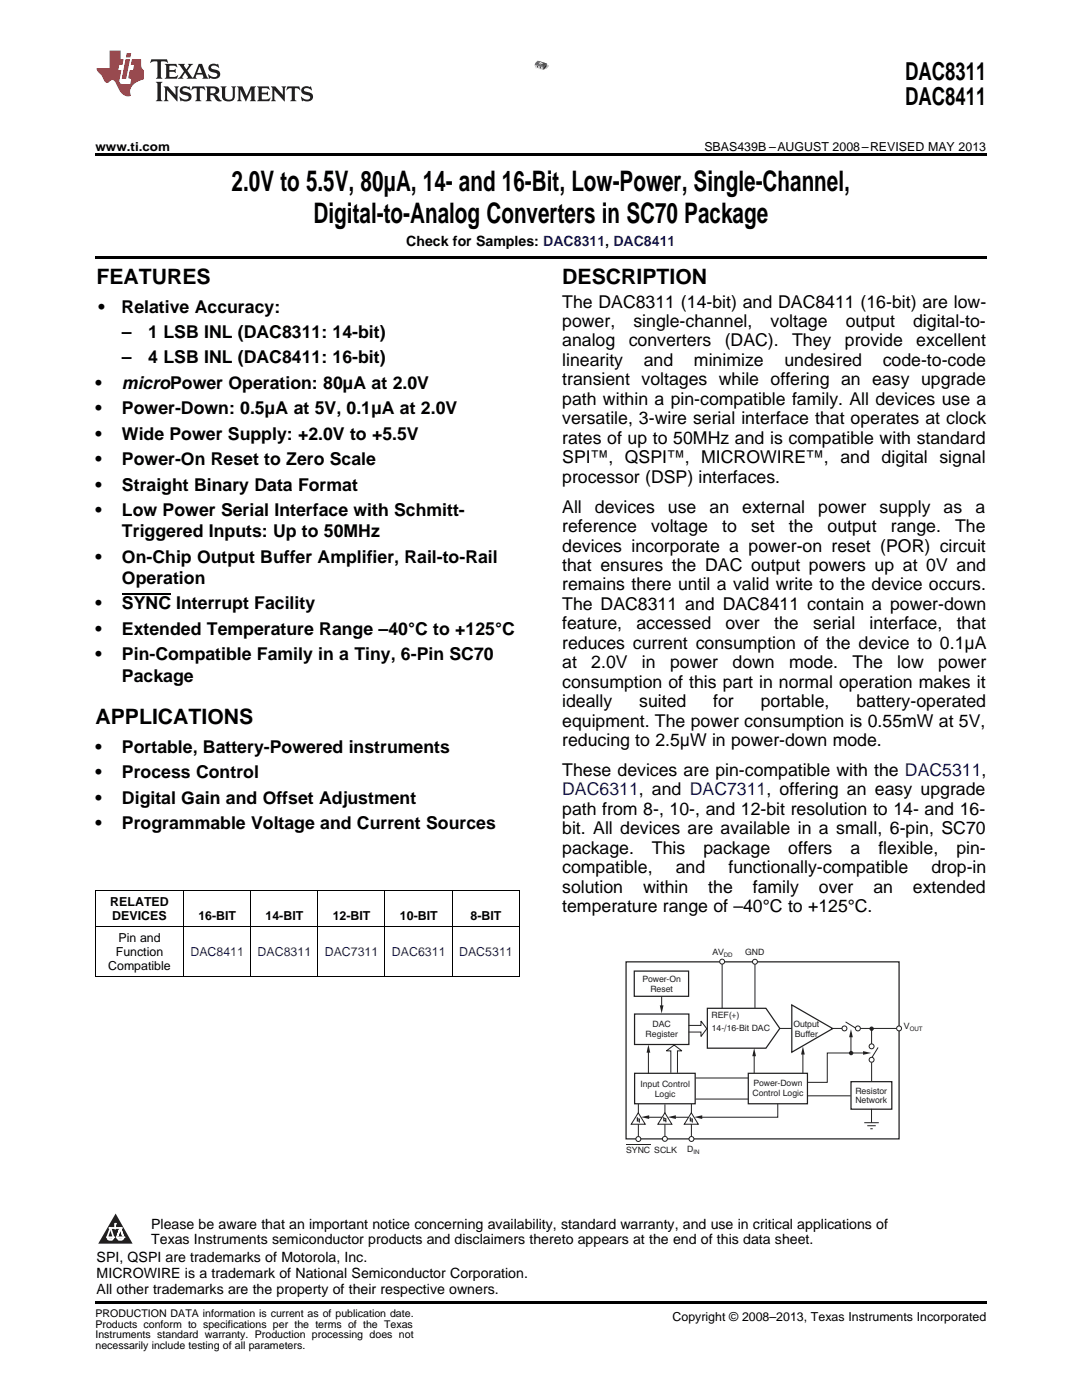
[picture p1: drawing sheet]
<svg xmlns="http://www.w3.org/2000/svg" width="216mm" height="279mm" viewBox="0 0 216 279" stroke-linecap="round" stroke-linejoin="round" font-family="sans-serif">
<path d="M19 259.7h177.8v.5h-177.8z" fill="#000"/>
<path d="M23.1 242.2l3.4 6h-6.9z" fill="#231f20"/>
<path d="M21.4 246.9h1.2l-.3 .5h-.3a.55 .55 0 0 1-.6-.5z" fill-rule="evenodd" fill="#fff"/>
<path d="M21.4 246.9h1.2l-.3 .5h-.3a.55 .55 0 0 1-.6-.5z" fill="none" stroke="#231f20" stroke-width=".34"/>
<path d="M21.4 246.9l1.2 .1-.3 .4h-.5z" fill="none" stroke="#fff" stroke-width=".34"/>
<path d="M23 245.2h.1" fill="none" stroke="#fff" stroke-width=".34"/>
<path d="M23 244.2v1z" fill="#fff"/>
<path d="M23 244.2v1z" fill="none" stroke="#fff" stroke-width=".34"/>
<circle cx="23" cy="244.2" r=".17" fill="#fff"/>
<path d="M21.9 245.1h.1" fill="none" stroke="#fff" stroke-width=".34"/>
<path d="M21.9 245.1h2.3z" fill="#fff"/>
<path d="M21.9 245.1h2.3z" fill="none" stroke="#fff" stroke-width=".34"/>
<circle cx="24.2" cy="245.1" r=".17" fill="#fff"/>
<path d="M23.3 246.9h.1" fill="none" stroke="#fff" stroke-width=".34"/>
<path d="M24 245.1l-.7 1.8z" fill="#fff"/>
<path d="M24 245.1l-.7 1.8z" fill="none" stroke="#fff" stroke-width=".34"/>
<path d="M24 245.1l.7 1.8z" fill="#fff"/>
<path d="M24 245.1l.7 1.8z" fill="none" stroke="#fff" stroke-width=".34"/>
<path d="M24.6 246.9h.1" fill="none" stroke="#fff" stroke-width=".34"/>
<circle cx="21.4" cy="246.9" r=".17" fill="#fff"/>
<path d="M22.1 245.1l-.7 1.8z" fill="#fff"/>
<path d="M22.1 245.1l-.7 1.8z" fill="none" stroke="#fff" stroke-width=".34"/>
<path d="M22.1 245.1l.5 1.8z" fill="#fff"/>
<path d="M22.1 245.1l.5 1.8z" fill="none" stroke="#fff" stroke-width=".34"/>
<circle cx="22.6" cy="246.9" r=".17" fill="#fff"/>
<path d="M23.4 246.9h1.3a.65 .65 0 0 1-.7 .5 .65 .65 0 0 1-.6-.5z" fill-rule="evenodd" fill="#fff"/>
<path d="M23.4 246.9h1.3a.65 .65 0 0 1-.7 .5 .65 .65 0 0 1-.6-.5z" fill="none" stroke="#231f20" stroke-width=".34"/>
<path d="M23.4 246.9h1.3l-.4 .5h-.6z" fill="none" stroke="#fff" stroke-width=".34"/>
<path d="M23.3 246.9h.1" fill="none" stroke="#fff" stroke-width=".34"/>
<circle cx="24.7" cy="246.9" r=".17" fill="#fff"/>
<path d="M127.4 224.3v2.5" fill="none" stroke="#231f20" stroke-width=".2"/>
<circle cx="171.2" cy="205.2" r=".49" fill="#fff"/>
<circle cx="171.2" cy="205.2" r=".49" fill="none" stroke="#231f20" stroke-width=".2"/>
<circle cx="168.5" cy="205.2" r=".49" fill="#fff"/>
<g fill="none" stroke="#231f20" stroke-width=".2">
<path d="M132 198.8v2.5M129.4 209v5.3M133.9 214.1v-4.4h-.9l1.5-1.1 1.6 1.1h-.9v4.4M137.4 204.6h2.5v-.8l1.1 1.5-1.1 1.6v-.9h-2.5M138.8 215.1h10.5M138.8 219.3h10.5M150.5 210v4.2M160.2 210v4.2M166.1 205.2h1.9M168.7 203.9l2 1.3M127.4 220.3v1.9M132.7 220.4v1.8"/>
<path d="M132.7 224.3v2.5M134.5 223h2.9M138 220.3v2M138 224.3v2.5M155.2 220.3v2.7h-15.3"/>
<circle cx="168.5" cy="205.2" r=".49"/>
</g>
<path d="M144.1 192.4v8.8z" fill="#fff"/>
<path d="M144.1 192.4v8.8z" fill="none" stroke="#231f20" stroke-width=".2"/>
<path d="M150.6 192.4v8.8z" fill="#fff"/>
<path d="M150.6 192.4v8.8zM169.8 206.2v4M172.5 210.1h-7.4v5.9h-3.9" fill="none" stroke="#231f20" stroke-width=".2"/>
<circle cx="173.9" cy="211.5" r=".49" fill="#fff"/>
<circle cx="173.9" cy="211.5" r=".49" fill="none" stroke="#231f20" stroke-width=".2"/>
<circle cx="173.9" cy="208.8" r=".49" fill="#fff"/>
<g fill="none" stroke="#231f20" stroke-width=".2">
<path d="M171.7 205.2h7.2M173.9 205.2v3.1M175.2 209l-1.2 2"/>
<circle cx="173.9" cy="208.8" r=".49"/>
</g>
<path d="M173.9 212v3.9z" fill="#fff"/>
<path d="M173.9 212v3.9z" fill="none" stroke="#231f20" stroke-width=".2"/>
<path d="M161.1 218.7h8.6z" fill="#fff"/>
<path d="M161.1 218.7h8.6z" fill="none" stroke="#231f20" stroke-width=".2"/>
<path d="M124.9 192h54.5v35.3h-54.5z" fill="none" stroke="#231f20" stroke-width=".25"/>
<circle cx="127.4" cy="227.3" r=".49" fill="#fff"/>
<circle cx="127.4" cy="227.3" r=".49" fill="none" stroke="#231f20" stroke-width=".2"/>
<circle cx="132.7" cy="227.3" r=".49" fill="#fff"/>
<circle cx="132.7" cy="227.3" r=".49" fill="none" stroke="#231f20" stroke-width=".2"/>
<circle cx="138" cy="227.3" r=".49" fill="#fff"/>
<circle cx="138" cy="227.3" r=".49" fill="none" stroke="#231f20" stroke-width=".2"/>
<circle cx="144.1" cy="191.9" r=".49" fill="#fff"/>
<circle cx="144.1" cy="191.9" r=".49" fill="none" stroke="#231f20" stroke-width=".2"/>
<circle cx="150.6" cy="191.9" r=".49" fill="#fff"/>
<circle cx="150.6" cy="191.9" r=".49" fill="none" stroke="#231f20" stroke-width=".2"/>
<circle cx="179.4" cy="205.2" r=".49" fill="#fff"/>
<g fill="none" stroke="#231f20" stroke-width=".2">
<path d="M155.6 205.2h2.4M127.2 223.3h.4v.4h-.4zM127.2 223v.3M127.4 222.1l1.4 2.3h-2.8zM127.6 223.7v.3M132.4 223.3h.5v.4h-.5zM132.4 222.9v.4M132.7 222.1l1.4 2.3h-2.8zM132.9 223.7v.3M137.7 223.3h.4v.4h-.4zM137.7 222.9v.4M137.9 222.1l1.4 2.3h-2.8z"/>
<path d="M138.1 223.7v.3M172.5 224.1h2.9M173.1 224.7h1.6M173.7 225.3h.4M173.9 221.3v2.8"/>
<circle cx="179.4" cy="205.2" r=".49"/>
</g>
<circle cx="169.8" cy="210.2" r=".33" fill="#231f20"/>
<circle cx="169.8" cy="210.2" r=".33" fill="none" stroke="#231f20" stroke-width=".2"/>
<circle cx="173.9" cy="205.3" r=".33" fill="#231f20"/>
<g fill="none" stroke="#231f20" stroke-width=".2">
<path d="M124.9 228.4h4.9"/>
<circle cx="173.9" cy="205.3" r=".33"/>
</g>
<path d="M126.6 193.8h10.8v5h-10.8zM126.6 202.4h10.9v6.1h-10.9zM126.6 214.2h12.1v6.1h-12.1zM141.1 201.2h11.7l2.8 4-2.8 4h-11.7zM149.3 214.2h11.8v6.1h-11.8zM158 200.6l8.2 4.7-8.2 4.7zM169.8 215.9h8.2v5.5h-8.2z" fill="none" stroke="#231f20" stroke-width=".25"/>
<g fill="#231f20">
<path d="M131.7 200.6h.7l-.4 1.7z"/>
<path d="M129.4 208.5l.4 1.6h-.8z"/>
<path d="M133.2 222.9l1.7-.3v.7z"/>
<path d="M138.5 222.9l1.6-.3v.7z"/>
<path d="M150.5 209.2l.4 1.6h-.8z"/>
<path d="M160.2 208.8l.4 1.7h-.8z"/>
<path d="M169.8 205.4l.4 1.6h-.8z"/>
<path d="M172.2 209.8l1.6 .3-1.6 .4z"/>
</g>
<path d="M129.3 223h2.8" fill="none" stroke="#231f20" stroke-width=".2"/>
<path d="M127.9 222.9l1.6-.3v.7z" fill="#231f20"/>
<path d="M19 177.7h84.7M19.1 177.8v17.1M36.6 177.8v17.1M50 177.8v17.1M63.4 177.8v17.1M76.8 177.8v17.1M90.2 177.8v17.1M103.6 177.8v17.1M19 194.8h84.7M19 184.9h84.7" fill="none" stroke="#000" stroke-width=".2"/>
<path d="M19 30.6h177.8v.5h-177.8zM19 51h177.8v.6h-177.8z" fill="#000"/>
<path d="M30.2 11.8l-.2 .8a1.31 1.31 0 0 1 1.4-.3v2.9l-.3 .5h1.3l-.3-.5v-2.7l.3-.3a1.09 1.09 0 0 1 1.1 .4l-.2-.8zM32.9 12.8l.3 .4v2l-.3 .5h2.4l.2-.7a1.48 1.48 0 0 1-1.7 .3v-1l1 .1 .2 .2v-.9l-.2 .3h-1v-.7l.2-.2a1.73 1.73 0 0 1 1.4 .3l-.2-.6zM35.5 12.8l1.2 1.4-.7 1-.5 .5h1.1l-.2-.3 .5-.9 .6 .9-.2 .3h2l-.3-.3 .2-.5h1.2l.2 .5-.2 .3h1.2l-.3-.4-1-2.5h-.6l-1.3 2.7-1-1.4 1.1-1.3h-1l.2 .2-.5 .9-.5-.9 .2-.2zM39.8 13.3l.5 1.3h-1zM41.9 12.9a.83 .83 0 0 0-.3 1 .83 .83 0 0 0 .8 .5l.8 .2 .2 .3a1 1 0 0 1-1 .5 1 1 0 0 1-.8-.6l.1 .9 .2-.1a1.65 1.65 0 0 0 2-.5 .89 .89 0 0 0-.8-1.2l-.8-.2-.2-.3a.91 .91 0 0 1 1.6 .2l-.2-.8h-.4a1.34 1.34 0 0 0-1.2 .1zM31.1 16.3l.3 .5v2.9l-.3 .5h1.3l-.3-.5v-2.9l.3-.5zM32.7 17.2l.2 .5v2l-.2 .5h.9l-.3-.5 .1-1.7 2 2.2v-2.5l.3-.5h-.9l.2 .3v1.4l-1.5-1.7zM36.2 17.4a.83 .83 0 0 0-.3 .9 .83 .83 0 0 0 .8 .6l.8 .2 .2 .3a1 1 0 0 1-1 .5 1 1 0 0 1-.8-.6l.1 .9 .2-.1a1.66 1.66 0 0 0 2-.5 .89 .89 0 0 0-.9-1.2l-.7-.2-.2-.3a.91 .91 0 0 1 1.6 .2l-.2-.9-.4 .1a1.36 1.36 0 0 0-1.2 .1zM38.4 17.2l-.2 .9a.61 .61 0 0 1 1.1-.3v1.9l-.4 .5h1.3l-.3-.5v-1.9l.2-.2a.81 .81 0 0 1 .8 .5l-.1-.9zM41 17.2l.3 .5v2l-.3 .5h1.3l-.3-.3v-.9a.72 .72 0 0 1 .9 .6 .85 .85 0 0 0 1.4 .5l-.5-.3-.5-.7-.3-.3a.78 .78 0 0 0 .7-.7 .78 .78 0 0 0-.7-.8zM42 17.7l.2-.1a.6 .6 0 0 1 .7 .1 .6 .6 0 0 1 .1 .7l-.2 .2h-.8zM44 17.2l.3 .3a3.4 3.4 0 0 0 .3 2.4 1.57 1.57 0 0 0 2.2-.3l.1-2.1 .2-.3h-1l.3 .5v1.5a.76 .76 0 0 1-.7 .7 .76 .76 0 0 1-.8-.7v-1.5l.3-.5zM47.3 17.2l.3 .5v2l-.3 .5h.9l-.2-.5v-1.8l1 2.3 1.1-2.3v1.8l-.2 .5h1.2l-.3-.5v-2l.3-.5h-1.1l-.8 2-.8-2zM51.3 17.2l.3 .5v2l-.3 .5h2.4l.2-.7a1.49 1.49 0 0 1-1.6 .3l-.1-1h1l.3 .3v-.9l-.3 .3h-1v-.7l.3-.2a1.73 1.73 0 0 1 1.4 .3l-.3-.7zM54.1 17.2l.3 .5v2l-.3 .5h1l-.4-.5 .1-1.7 2 2.2v-2.5l.3-.5h-.9l.2 .3v1.4l-1.5-1.7zM57.4 17.2l-.2 .9a.8 .8 0 0 1 1-.5v2.1l-.3 .5h1.3l-.4-.5v-1.9l.2-.2a.81 .81 0 0 1 .9 .5l-.2-.9zM60.4 17.4a.83 .83 0 0 0-.3 .9 .83 .83 0 0 0 .8 .6l.8 .2 .2 .3a1 1 0 0 1-1 .5 1 1 0 0 1-.8-.6l.2 .9 .1-.1a1.66 1.66 0 0 0 2-.5 .89 .89 0 0 0-.8-1.2l-.8-.2-.2-.3a.91 .91 0 0 1 1.6 .2l-.2-.9-.3 .1a1.35 1.35 0 0 0-1.3 .1z" fill="#231f20"/>
<path d="M21.9 10.1v3.5h-2.6a2.13 2.13 0 0 0 .9 1.4l.4 .6a.94 .94 0 0 0 1.1 .9 .75 .75 0 0 1 .6-.5 .75 .75 0 0 1 .7 .4l.5 1a2.1 2.1 0 0 0 2.6 1.7 2.2 2.2 0 0 1 1.7-3l.9-.3v-1.8a1.16 1.16 0 0 1-.5-1v-1.2h-1.9l-.2 1.2h.7l-.3 1h-.6l-.3 1.3v.3l.6 .1-.2 1.1h-.9a.93 .93 0 0 1-1.3-.8l.4-2h-.6l.2-1h.6l.3-1.2h-.6v-1.7zM25.1 11.8l-.8 3.9h.9l.7-3.9zM25.3 10.6l-.2 .9h.9l.2-.9z" fill="#ee1d23"/>
<path d="M107.3 12.2l2 .6-.1 .1 .3 .3-.4 .5-.6 .2-1.5-.7z" fill-rule="evenodd" fill="#f2f3f4"/>
<path d="M107.3 12.3l2 .5-.1 .1 .3 .2a1.06 1.06 0 0 1-1.8 .4l-.7-.3z" fill-rule="evenodd" fill="#e9eaeb"/>
<path d="M107.3 12.3l1.9 .5-.1 .2h.3a.9 .9 0 0 1-1.3 .7l-1.1-.5z" fill-rule="evenodd" fill="#e0e1e3"/>
<path d="M107.3 12.3l1.9 .5-.1 .2 .3 .1a.96 .96 0 0 1-.7 .7 .96 .96 0 0 1-1-.3l-.7-.3z" fill-rule="evenodd" fill="#d5d6d8"/>
<path d="M107.3 12.3l1.9 .5-.1 .2 .3 .1a.95 .95 0 0 1-.7 .7 .95 .95 0 0 1-.9-.3l-.8-.3z" fill-rule="evenodd" fill="#cdced0"/>
<path d="M107.3 12.3l1.9 .6-.1 .1 .3 .1a.94 .94 0 0 1-.7 .7 .94 .94 0 0 1-.9-.3l-.8-.4z" fill-rule="evenodd" fill="#c7c8ca"/>
<path d="M107.3 12.3l1.9 .6-.1 .1 .3 .2-.3 .4-.6 .3-1.5-.8z" fill-rule="evenodd" fill="#bebfc2"/>
<path d="M109 12.7l.1 .1-.2 .3z" fill-rule="evenodd" fill="#c9d1d9"/>
<path d="M109.1 12.8l-.2 .3z" fill-rule="evenodd" fill="#a2a9b1"/>
<g fill="#c9d1d9">
<path d="M108.9 12.7l.2 .1z" fill-rule="evenodd"/>
<path d="M108.9 12.7l.2 .1z" fill-rule="evenodd"/>
</g>
<g fill="#c5cdd5">
<path d="M108.9 12.7l.2 .1z" fill-rule="evenodd"/>
<path d="M108.9 12.7l.2 .1z" fill-rule="evenodd"/>
<path d="M108.9 12.7l.2 .1z" fill-rule="evenodd"/>
<path d="M108.9 12.8h.2z" fill-rule="evenodd"/>
<path d="M108.9 12.8h.2z" fill-rule="evenodd"/>
</g>
<g fill="#c1c9d1">
<path d="M108.9 12.8l.2 .1z" fill-rule="evenodd"/>
<path d="M108.9 12.8l.1 .1z" fill-rule="evenodd"/>
<path d="M108.9 12.8l.1 .1z" fill-rule="evenodd"/>
</g>
<path d="M108.9 12.8l.1 .1z" fill-rule="evenodd" fill="#bfc7ce"/>
<g fill="#bdc5cd">
<path d="M108.9 12.8l.1 .1z" fill-rule="evenodd"/>
<path d="M108.9 12.9h.1z" fill-rule="evenodd"/>
<path d="M108.9 12.9h.1z" fill-rule="evenodd"/>
</g>
<path d="M108.9 12.9h.1z" fill-rule="evenodd" fill="#bbc3cb"/>
<g fill="#c7c8ca">
<path d="M108.1 13.8h.2l-.2 .2z"/>
<path d="M107.6 13.6l.2 .1-.2 .1z"/>
<path d="M107 13.4l.2 .1-.2 .1z"/>
</g>
<g fill="#3f3e45">
<path d="M108.3 13.1l.4-.1-.2 .2z"/>
<path d="M108.2 13.1l.5-.1z" fill-rule="evenodd"/>
<path d="M108.2 13.1l.6-.2z" fill-rule="evenodd"/>
<path d="M108.2 13.1l.6-.2z" fill-rule="evenodd"/>
<path d="M108.2 13.1l.6-.2z" fill-rule="evenodd"/>
<path d="M108.2 13.1l.6-.2z" fill-rule="evenodd"/>
<path d="M108.1 13.1l.7-.2z" fill-rule="evenodd"/>
<path d="M108.1 13.1l.7-.2z" fill-rule="evenodd"/>
<path d="M108.1 13.1l.7-.3z" fill-rule="evenodd"/>
<path d="M108.1 13.1l.8-.3z" fill-rule="evenodd"/>
<path d="M108.1 13.1l.8-.3z" fill-rule="evenodd"/>
<path d="M108 13.1l.9-.3z" fill-rule="evenodd"/>
<path d="M108 13.1l.9-.3z" fill-rule="evenodd"/>
</g>
<g fill="#434249">
<path d="M108 13.1l.9-.4z" fill-rule="evenodd"/>
<path d="M108 13.1l.9-.4z" fill-rule="evenodd"/>
<path d="M108 13l1-.3z" fill-rule="evenodd"/>
<path d="M108 13l1-.3z" fill-rule="evenodd"/>
<path d="M107.9 13l1.1-.3z" fill-rule="evenodd"/>
<path d="M107.9 13l1.1-.3z" fill-rule="evenodd"/>
<path d="M107.9 13l1.1-.4z" fill-rule="evenodd"/>
<path d="M107.9 13l1.1-.4z" fill-rule="evenodd"/>
<path d="M107.9 13l1.1-.4z" fill-rule="evenodd"/>
<path d="M107.8 13l1.2-.4z" fill-rule="evenodd"/>
</g>
<g fill="#45444a">
<path d="M107.8 13l1.2-.4z" fill-rule="evenodd"/>
<path d="M107.8 13l1.2-.4z" fill-rule="evenodd"/>
<path d="M107.8 13l1.1-.4z" fill-rule="evenodd"/>
<path d="M107.8 13l1.1-.4z" fill-rule="evenodd"/>
<path d="M107.8 13l1.1-.4z" fill-rule="evenodd"/>
</g>
<g fill="#47474d">
<path d="M107.7 13l1.2-.4z" fill-rule="evenodd"/>
<path d="M107.7 13l1.2-.4z" fill-rule="evenodd"/>
<path d="M107.7 13l1.2-.4z" fill-rule="evenodd"/>
<path d="M107.7 13l1.1-.4z" fill-rule="evenodd"/>
<path d="M107.7 12.9l1.1-.3z" fill-rule="evenodd"/>
<path d="M107.6 12.9l1.2-.3z" fill-rule="evenodd"/>
<path d="M107.6 12.9l1.2-.3z" fill-rule="evenodd"/>
<path d="M107.6 12.9l1.2-.3z" fill-rule="evenodd"/>
<path d="M107.6 12.9l1.1-.3z" fill-rule="evenodd"/>
</g>
<g fill="#49484f">
<path d="M107.6 12.9l1.1-.3z" fill-rule="evenodd"/>
<path d="M107.6 12.9l1.1-.4z" fill-rule="evenodd"/>
<path d="M107.5 12.9l1.2-.4z" fill-rule="evenodd"/>
<path d="M107.5 12.9l1.2-.4z" fill-rule="evenodd"/>
<path d="M107.5 12.9l1.1-.4z" fill-rule="evenodd"/>
<path d="M107.5 12.9l1.1-.4z" fill-rule="evenodd"/>
</g>
<g fill="#4b4b51">
<path d="M107.5 12.9l1.1-.4z" fill-rule="evenodd"/>
<path d="M107.4 12.9l1.2-.4z" fill-rule="evenodd"/>
</g>
<path d="M107.4 12.9l1.2-.4z" fill-rule="evenodd" fill="#4f4e53"/>
<path d="M107.4 12.9l1.2-.4z" fill-rule="evenodd" fill="#4b4b51"/>
<g fill="#4f4e53">
<path d="M107.4 12.9l1.1-.4z" fill-rule="evenodd"/>
<path d="M107.4 12.9l1.1-.4z" fill-rule="evenodd"/>
<path d="M107.4 12.9l1.1-.4z" fill-rule="evenodd"/>
<path d="M107.3 12.8l1.2-.3z" fill-rule="evenodd"/>
<path d="M107.3 12.8l1.2-.3z" fill-rule="evenodd"/>
</g>
<g fill="#4e4f53">
<path d="M107.3 12.8l1.2-.3z" fill-rule="evenodd"/>
<path d="M107.3 12.8l1.1-.3z" fill-rule="evenodd"/>
<path d="M107.3 12.8l1.1-.3z" fill-rule="evenodd"/>
<path d="M107.2 12.8l1.2-.3z" fill-rule="evenodd"/>
<path d="M107.2 12.8l1.2-.4z" fill-rule="evenodd"/>
<path d="M107.2 12.8l1.2-.4z" fill-rule="evenodd"/>
</g>
<g fill="#515256">
<path d="M107.2 12.8l1.1-.4z" fill-rule="evenodd"/>
<path d="M107.2 12.8l1.1-.4z" fill-rule="evenodd"/>
<path d="M107.1 12.8l1.2-.4z" fill-rule="evenodd"/>
<path d="M107.1 12.8l1.2-.4z" fill-rule="evenodd"/>
<path d="M107.1 12.8l1.2-.4z" fill-rule="evenodd"/>
<path d="M107.1 12.8l1.1-.4z" fill-rule="evenodd"/>
<path d="M107.1 12.8l1.1-.4z" fill-rule="evenodd"/>
<path d="M107.1 12.8l1.1-.4z" fill-rule="evenodd"/>
<path d="M107 12.8l1.2-.4z" fill-rule="evenodd"/>
</g>
<g fill="#56565b">
<path d="M107 12.8l1.2-.4z" fill-rule="evenodd"/>
<path d="M107 12.7l1.2-.3z" fill-rule="evenodd"/>
</g>
<path d="M107 12.7l1.1-.3z" fill-rule="evenodd" fill="#57575c"/>
<path d="M107 12.7l1.1-.3z" fill-rule="evenodd" fill="#56565b"/>
<g fill="#57575c">
<path d="M107 12.7l1.1-.3z" fill-rule="evenodd"/>
<path d="M106.9 12.7l1.2-.3z" fill-rule="evenodd"/>
<path d="M106.9 12.7l1.2-.3z" fill-rule="evenodd"/>
<path d="M106.9 12.7l1.2-.4z" fill-rule="evenodd"/>
<path d="M106.9 12.7l1.1-.4z" fill-rule="evenodd"/>
<path d="M106.9 12.7l1.1-.4z" fill-rule="evenodd"/>
<path d="M106.8 12.7l1.2-.4z" fill-rule="evenodd"/>
<path d="M106.8 12.7l1.2-.4z" fill-rule="evenodd"/>
<path d="M106.8 12.7l1.2-.4z" fill-rule="evenodd"/>
<path d="M106.8 12.7l1.1-.4z" fill-rule="evenodd"/>
<path d="M106.8 12.7l1.1-.4z" fill-rule="evenodd"/>
</g>
<g fill="#5c5c61">
<path d="M106.8 12.7l1.1-.4z" fill-rule="evenodd"/>
<path d="M106.8 12.7l1.1-.4z" fill-rule="evenodd"/>
</g>
<path d="M106.8 12.6l1.1-.3z" fill-rule="evenodd" fill="#5d5d61"/>
<path d="M106.8 12.6l1-.3z" fill-rule="evenodd" fill="#5c5c61"/>
<g fill="#5d5d61">
<path d="M106.9 12.6l.9-.3z" fill-rule="evenodd"/>
<path d="M106.9 12.6l.9-.3z" fill-rule="evenodd"/>
<path d="M106.9 12.6l.9-.3z" fill-rule="evenodd"/>
<path d="M106.9 12.5l.9-.2z" fill-rule="evenodd"/>
<path d="M106.9 12.6l.9-.3z" fill-rule="evenodd"/>
<path d="M106.9 12.5l.8-.2z" fill-rule="evenodd"/>
<path d="M106.9 12.5l.8-.3z" fill-rule="evenodd"/>
</g>
<path d="M106.9 12.5l.8-.3z" fill-rule="evenodd" fill="#5e5e62"/>
<path d="M106.9 12.5l.8-.3z" fill-rule="evenodd" fill="#5d5d61"/>
<g fill="#5e5e62">
<path d="M107 12.4l.7-.2z" fill-rule="evenodd"/>
<path d="M107 12.4l.6-.2z" fill-rule="evenodd"/>
</g>
<g fill="#616165">
<path d="M107.3 12.1l.3 .1-.5 .2z"/>
<path d="M107 12.4l.6-.2z" fill-rule="evenodd"/>
<path d="M107 12.4l.6-.2z" fill-rule="evenodd"/>
<path d="M107 12.4l.6-.2z" fill-rule="evenodd"/>
<path d="M107.1 12.3l.5-.1z" fill-rule="evenodd"/>
</g>
<path d="M106.8 12.7l1.7 .5v.3l-1.8-.6z" fill-rule="evenodd" fill="#68696f"/>
<path d="M106.8 12.7l1.7 .6z" fill-rule="evenodd" fill="#7d7f83"/>
<path d="M106.8 12.7l1.7 .6z" fill-rule="evenodd" fill="#7c7d82"/>
<path d="M106.8 12.7l1.7 .6z" fill-rule="evenodd" fill="#76777c"/>
<path d="M106.8 12.7l1.7 .6z" fill-rule="evenodd" fill="#74757a"/>
<g fill="#717177">
<path d="M106.8 12.7l1.7 .6z" fill-rule="evenodd"/>
<path d="M106.8 12.8l1.7 .5z" fill-rule="evenodd"/>
</g>
<path d="M106.7 12.8l1.8 .6z" fill-rule="evenodd" fill="#6d6d73"/>
<g fill="#68696f">
<path d="M106.7 12.8l1.8 .6z" fill-rule="evenodd"/>
<path d="M106.7 12.8l1.8 .6z" fill-rule="evenodd"/>
</g>
<path d="M109 12.6l.1 .3-.6 .6v-.3z" fill-rule="evenodd" fill="#555558"/>
<path d="M106.7 12.9l1.8 .6v.4l-1.7-.6z" fill-rule="evenodd" fill="#515256"/>
<g fill="#231f20">
<path d="M109.1 12.9l-.1 .4-.5 .6v-.4z" fill-rule="evenodd"/>
<path d="M108.1 13.4h.3l-.1 .4h-.2z" fill-rule="evenodd"/>
<path d="M107.6 13.3h.2v.4l-.2-.1z" fill-rule="evenodd"/>
<path d="M107 13.1h.2v.4l-.2-.1z" fill-rule="evenodd"/>
</g>
<g fill="#b7bfc7">
<path d="M107.9 13.9l.2 .1z" fill-rule="evenodd"/>
<path d="M107.3 13.7l.3 .1z" fill-rule="evenodd"/>
<path d="M106.7 13.5l.3 .1z" fill-rule="evenodd"/>
</g>
<g fill="#d6dfe7">
<path d="M107.9 13.9h.3z" fill-rule="evenodd"/>
<path d="M107.3 13.7h.3z" fill-rule="evenodd"/>
<path d="M106.8 13.5l.3 .1z" fill-rule="evenodd"/>
</g>
<path d="M107.9 13.7l.3 .2z" fill-rule="evenodd" fill="#ccdfeb"/>
<path d="M108 13.5l.2 .1v.2l-.3-.1z" fill-rule="evenodd" fill="#ccd6e0"/>
<path d="M108 13.5l.2 .1v.2l-.3-.1z" fill-rule="evenodd" fill="#cad5de"/>
<path d="M108 13.5l.2 .1v.2l-.3-.1z" fill-rule="evenodd" fill="#c6d1db"/>
<g fill="#c4cfd8">
<path d="M108 13.6h.2v.2l-.3-.1z" fill-rule="evenodd"/>
<path d="M108 13.6h.2v.2l-.3-.1z" fill-rule="evenodd"/>
</g>
<path d="M108 13.6l.2 .2z" fill-rule="evenodd" fill="#c1cbd5"/>
<path d="M108 13.6l.2 .2z" fill-rule="evenodd" fill="#bcc7d1"/>
<path d="M108 13.6l.2 .1z" fill-rule="evenodd" fill="#bfc7ce"/>
<path d="M108 13.6l.2 .1z" fill-rule="evenodd" fill="#bdc5cd"/>
<path d="M107.4 13.3l.3 .1v.2h-.3z" fill-rule="evenodd" fill="#ccd6e0"/>
<path d="M107.4 13.4h.3v.2h-.3z" fill-rule="evenodd" fill="#cad5de"/>
<path d="M107.4 13.4h.3v.2l-.3-.1z" fill-rule="evenodd" fill="#c6d1db"/>
<g fill="#c4cfd8">
<path d="M107.4 13.4l.3 .1v.1l-.3-.1z" fill-rule="evenodd"/>
<path d="M107.4 13.4l.3 .1v.1l-.3-.1z" fill-rule="evenodd"/>
</g>
<path d="M107.4 13.4l.3 .2z" fill-rule="evenodd" fill="#c1cbd5"/>
<path d="M107.4 13.4l.3 .2z" fill-rule="evenodd" fill="#bcc7d1"/>
<path d="M107.4 13.4l.3 .2z" fill-rule="evenodd" fill="#bfc7ce"/>
<path d="M107.4 13.4l.3 .2z" fill-rule="evenodd" fill="#bdc5cd"/>
<path d="M106.8 13.2l.3 .1v.2l-.3-.1z" fill-rule="evenodd" fill="#ccd6e0"/>
<path d="M106.8 13.2l.3 .1v.2l-.3-.1z" fill-rule="evenodd" fill="#cad5de"/>
<path d="M106.8 13.2l.3 .1v.1h-.3z" fill-rule="evenodd" fill="#c6d1db"/>
<g fill="#c4cfd8">
<path d="M106.8 13.2l.3 .1v.1h-.3z" fill-rule="evenodd"/>
<path d="M106.8 13.2l.3 .1v.1l-.3-.1z" fill-rule="evenodd"/>
</g>
<path d="M106.8 13.2l.3 .2z" fill-rule="evenodd" fill="#c1cbd5"/>
<path d="M106.8 13.2l.3 .2z" fill-rule="evenodd" fill="#bcc7d1"/>
<path d="M106.8 13.3l.3 .1z" fill-rule="evenodd" fill="#bfc7ce"/>
<path d="M106.8 13.3l.3 .1z" fill-rule="evenodd" fill="#bdc5cd"/>
<path d="M108 13.4l.3 .1-.1 .1-.2-.1z" fill-rule="evenodd" fill="#c7deeb"/>
<path d="M108 13.4l.2 .2-.2-.1z" fill-rule="evenodd" fill="#d2e4ef"/>
<path d="M108 13.4l.2 .2z" fill-rule="evenodd" fill="#e3ecf3"/>
<path d="M108 13.4l.2 .2z" fill-rule="evenodd" fill="#ebf5f9"/>
<path d="M108 13.4l.3 .1z" fill-rule="evenodd" fill="#fbfdfe"/>
<path d="M107.4 13.2l.3 .1v.1l-.3-.1z" fill-rule="evenodd" fill="#c7deeb"/>
<path d="M107.4 13.2l.3 .2z" fill-rule="evenodd" fill="#d2e4ef"/>
<path d="M107.4 13.2l.3 .2z" fill-rule="evenodd" fill="#e3ecf3"/>
<path d="M107.4 13.3l.3 .1z" fill-rule="evenodd" fill="#ebf5f9"/>
<path d="M107.4 13.3l.3 .1z" fill-rule="evenodd" fill="#fbfdfe"/>
<path d="M106.9 13.1h.2v.2l-.3-.1z" fill-rule="evenodd" fill="#c7deeb"/>
<path d="M106.9 13.1l.2 .1h-.3z" fill-rule="evenodd" fill="#d2e4ef"/>
<path d="M106.9 13.1l.2 .1z" fill-rule="evenodd" fill="#e3ecf3"/>
<path d="M106.9 13.1l.2 .1z" fill-rule="evenodd" fill="#ebf5f9"/>
<path d="M106.9 13.1l.2 .1z" fill-rule="evenodd" fill="#fbfdfe"/>
<path d="M108.1 13.3l.3 .1h-.4z" fill-rule="evenodd" fill="#c7deeb"/>
<path d="M108.1 13.3l.3 .1h-.4z" fill-rule="evenodd" fill="#bdcdda"/>
<path d="M108.1 13.3l.3 .1z" fill-rule="evenodd" fill="#b2c1cd"/>
<path d="M108.1 13.3l.3 .1z" fill-rule="evenodd" fill="#acb4bd"/>
<path d="M108.1 13.3l.3 .1z" fill-rule="evenodd" fill="#a2a7b0"/>
<path d="M108.1 13.3l.3 .1z" fill-rule="evenodd" fill="#9699a1"/>
<path d="M108.1 13.3l.3 .1z" fill-rule="evenodd" fill="#8d8e95"/>
<path d="M107.5 13.1l.3 .1h-.4z" fill-rule="evenodd" fill="#c7deeb"/>
<path d="M107.5 13.1l.3 .1h-.4z" fill-rule="evenodd" fill="#bdcdda"/>
<path d="M107.5 13.1l.3 .1z" fill-rule="evenodd" fill="#b2c1cd"/>
<path d="M107.5 13.1l.3 .1z" fill-rule="evenodd" fill="#acb4bd"/>
<path d="M107.5 13.1l.3 .1z" fill-rule="evenodd" fill="#a2a7b0"/>
<path d="M107.5 13.1l.3 .1z" fill-rule="evenodd" fill="#9699a1"/>
<path d="M107.5 13.1l.3 .1z" fill-rule="evenodd" fill="#8d8e95"/>
<path d="M106.9 13l.3 .1h-.3z" fill-rule="evenodd" fill="#c7deeb"/>
<path d="M106.9 13l.3 .1-.3-.1z" fill-rule="evenodd" fill="#bdcdda"/>
<path d="M106.9 13l.3 .1z" fill-rule="evenodd" fill="#b2c1cd"/>
<path d="M106.9 13l.3 .1z" fill-rule="evenodd" fill="#acb4bd"/>
<path d="M106.9 13l.3 .1z" fill-rule="evenodd" fill="#a2a7b0"/>
<path d="M106.9 13l.3 .1z" fill-rule="evenodd" fill="#9699a1"/>
<path d="M106.9 13l.3 .1z" fill-rule="evenodd" fill="#8d8e95"/>
<g fill="#a2a9b1">
<path d="M108.4 13.4l-.3 .6z" fill-rule="evenodd"/>
<path d="M107.8 13.2l-.2 .6z" fill-rule="evenodd"/>
<path d="M107.2 13.1l-.2 .5z" fill-rule="evenodd"/>
</g>
<path d="M107.9 13.7l.3 .2z" fill-rule="evenodd" fill="#dbe7f0"/>
<path d="M107.9 13.7l.3 .2z" fill-rule="evenodd" fill="#e3ecf3"/>
<path d="M107.9 13.8l.3 .1z" fill-rule="evenodd" fill="#eff6f9"/>
<path d="M107.9 13.8l.3 .1z" fill-rule="evenodd" fill="#fbfdfe"/>
<path d="M107.4 13.6l.2 .1z" fill-rule="evenodd" fill="#ccdfeb"/>
<path d="M107.4 13.6l.2 .1z" fill-rule="evenodd" fill="#dbe7f0"/>
<path d="M107.4 13.6l.2 .1z" fill-rule="evenodd" fill="#e3ecf3"/>
<path d="M107.4 13.6l.2 .1z" fill-rule="evenodd" fill="#eff6f9"/>
<path d="M107.4 13.6l.2 .1z" fill-rule="evenodd" fill="#fbfdfe"/>
<path d="M106.8 13.4l.3 .1z" fill-rule="evenodd" fill="#ccdfeb"/>
<path d="M106.8 13.4l.3 .1z" fill-rule="evenodd" fill="#dbe7f0"/>
<path d="M106.8 13.4l.3 .1z" fill-rule="evenodd" fill="#e3ecf3"/>
<path d="M106.8 13.4l.3 .1z" fill-rule="evenodd" fill="#eff6f9"/>
<path d="M106.8 13.4l.3 .1z" fill-rule="evenodd" fill="#fbfdfe"/>
<path d="M109 12.6l-.5 .7z" fill-rule="evenodd" fill="#707075"/>
<path d="M109 12.7l-.5 .6z" fill-rule="evenodd" fill="#6c6d71"/>
<path d="M109 12.7l-.5 .6z" fill-rule="evenodd" fill="#68696d"/>
<path d="M109 12.7l-.5 .6z" fill-rule="evenodd" fill="#656569"/>
<path d="M109 12.7l-.5 .6z" fill-rule="evenodd" fill="#626367"/>
<g fill="#5e5e62">
<path d="M109 12.7l-.5 .6z" fill-rule="evenodd"/>
<path d="M109 12.7l-.5 .7z" fill-rule="evenodd"/>
</g>
<path d="M109 12.8l-.5 .6z" fill-rule="evenodd" fill="#5a5a5d"/>
<path d="M109 12.8l-.5 .6z" fill-rule="evenodd" fill="#555558"/>
<path d="M107.5 12.5a.42 .42 0 0 0 .6 .3l.2-.2-.5 .1 .2-.3zM107.8 12.7l.3-.1zM108.1 12.5h.1z" fill-rule="evenodd" fill="#fff"/>
<path d="M24.3 118.5h9.8" fill="none" stroke="#000" stroke-width=".25"/>
<g font-size="5.6">
<text x="46.2" y="38.1">2.0V to 5.5V, 80μA, 14- and 16-Bit, Low-Power, Single-Channel,</text>
<text x="62.6" y="44.4">Digital-to-Analog Converters in SC70 Package</text>
</g>
<g font-size="4.9">
<text x="180.6" y="16">DAC8311</text>
<text x="180.6" y="21">DAC8411</text>
</g>
<g font-size="4.2">
<text x="19.2" y="56.7">FEATURES</text>
<text x="112.2" y="56.7">DESCRIPTION</text>
<text x="19" y="144.5">APPLICATIONS</text>
</g>
<g font-size="3.5">
<text x="19.6" y="62.4">•</text>
<text x="24.3" y="62.4">Relative Accuracy:</text>
<text x="112.2" y="61.4">The DAC8311 (14-bit) and DAC8411 (16-bit) are low-</text>
<text x="112.2" y="65.3">power,</text>
<text x="126.4" y="65.3">single-channel,</text>
<text x="153.8" y="65.3">voltage</text>
<text x="168.8" y="65.3">output</text>
<text x="182.2" y="65.3">digital-to-</text>
<text x="24.3" y="67.5">–</text>
<text x="29.6" y="67.5">1 LSB INL (DAC8311: 14-bit)</text>
<text x="112.2" y="69.1">analog</text>
<text x="125.5" y="69.1">converters</text>
<text x="144.6" y="69.1">(DAC).</text>
<text x="158.1" y="69.1">They</text>
<text x="168.6" y="69.1">provide</text>
<text x="182.8" y="69.1">excellent</text>
<text x="19" y="77.6">•</text>
<text x="24.3" y="72.5">–</text>
<text x="24.3" y="77.6">microPower Operation: 80μA at 2.0V</text>
<text x="29.6" y="72.5">4 LSB INL (DAC8411: 16-bit)</text>
<text x="112.2" y="73">linearity</text>
<text x="112.2" y="76.9">transient voltages while offering an easy upgrade</text>
<text x="128.5" y="73">and</text>
<text x="138.5" y="73">minimize</text>
<text x="156.5" y="73">undesired</text>
<text x="176.1" y="73">code-to-code</text>
<text x="19" y="82.7">•</text>
<text x="24.3" y="82.7">Power-Down: 0.5μA at 5V, 0.1μA at 2.0V</text>
<text x="112.2" y="80.8">path within a pin-compatible family. All devices use a</text>
<text x="19" y="87.8">•</text>
<text x="24.3" y="87.8">Wide Power Supply: +2.0V to +5.5V</text>
<text x="112.2" y="84.7">versatile, 3-wire serial interface that operates at clock</text>
<text x="112.2" y="88.5">rates of up to 50MHz and is compatible with standard</text>
<text x="19" y="92.9">•</text>
<text x="24.3" y="92.9">Power-On Reset to Zero Scale</text>
<text x="112.2" y="92.4">SPI™, QSPI™, MICROWIRE™, and digital signal</text>
<text x="19" y="97.9">•</text>
<text x="24.3" y="97.9">Straight Binary Data Format</text>
<text x="112.2" y="96.3">processor (DSP) interfaces.</text>
<text x="19" y="103">•</text>
<text x="24.3" y="103">Low Power Serial Interface with Schmitt-</text>
<text x="24.3" y="107.2">Triggered Inputs: Up to 50MHz</text>
<text x="112.2" y="102.3">All</text>
<text x="112.2" y="106.2">reference</text>
<text x="118.7" y="102.3">devices</text>
<text x="129.9" y="106.2">voltage</text>
<text x="133.3" y="102.3">use</text>
<text x="141.6" y="102.3">an</text>
<text x="144.1" y="106.2">to</text>
<text x="148.1" y="102.3">external</text>
<text x="149.9" y="106.2">set</text>
<text x="157.4" y="106.2">the</text>
<text x="163.3" y="102.3">power</text>
<text x="165.1" y="106.2">output</text>
<text x="175.5" y="102.3">supply</text>
<text x="177.8" y="106.2">range.</text>
<text x="188.3" y="102.3">as</text>
<text x="190.6" y="106.2">The</text>
<text x="194.6" y="102.3">a</text>
<text x="19" y="112.3">•</text>
<text x="24.3" y="112.3">On-Chip Output Buffer Amplifier, Rail-to-Rail</text>
<text x="112.2" y="110.1">devices incorporate a power-on reset (POR) circuit</text>
<text x="112.2" y="113.9">that ensures the DAC output powers up at 0V and</text>
<text x="24.3" y="116.6">Operation</text>
<text x="112.2" y="117.8">remains there until a valid write to the device occurs.</text>
<text x="19" y="121.6">•</text>
<text x="24.3" y="121.6">SYNC Interrupt Facility</text>
<text x="112.2" y="121.7">The DAC8311 and DAC8411 contain a power-down</text>
<text x="112.2" y="125.6">feature,</text>
<text x="127" y="125.6">accessed</text>
<text x="144.8" y="125.6">over</text>
<text x="154.5" y="125.6">the</text>
<text x="162.2" y="125.6">serial</text>
<text x="173.5" y="125.6">interface,</text>
<text x="190.9" y="125.6">that</text>
<text x="19" y="126.7">•</text>
<text x="19" y="131.8">•</text>
<text x="24.3" y="126.7">Extended Temperature Range –40°C to +125°C</text>
<text x="24.3" y="131.8">Pin-Compatible Family in a Tiny, 6-Pin SC70</text>
<text x="112.2" y="129.5">reduces current consumption of the device to 0.1μA</text>
<text x="24.3" y="136">Package</text>
<text x="112.2" y="133.3">at</text>
<text x="112.2" y="137.2">consumption of this part in normal operation makes it</text>
<text x="118" y="133.3">2.0V</text>
<text x="128.1" y="133.3">in</text>
<text x="133.7" y="133.3">power</text>
<text x="146.2" y="133.3">down</text>
<text x="157.5" y="133.3">mode.</text>
<text x="170.1" y="133.3">The</text>
<text x="179" y="133.3">low</text>
<text x="187.2" y="133.3">power</text>
<text x="112.2" y="141.1">ideally</text>
<text x="127.5" y="141.1">suited</text>
<text x="142.3" y="141.1">for</text>
<text x="151.8" y="141.1">portable,</text>
<text x="170.9" y="141.1">battery-operated</text>
<text x="112.2" y="145">equipment. The power consumption is 0.55mW at 5V,</text>
<text x="112.2" y="148.9">reducing to 2.5μW in power-down mode.</text>
<text x="19" y="150.2">•</text>
<text x="19" y="155.3">•</text>
<text x="24.3" y="150.2">Portable, Battery-Powered instruments</text>
<text x="24.3" y="155.3">Process Control</text>
<text x="112.2" y="154.9">These devices are pin-compatible with the DAC5311,</text>
<text x="19" y="160.4">•</text>
<text x="24.3" y="160.4">Digital Gain and Offset Adjustment</text>
<text x="19" y="165.5">•</text>
<text x="24.3" y="165.5">Programmable Voltage and Current Sources</text>
<text x="112.2" y="162.6">path from 8-, 10-, and 12-bit resolution to 14- and 16-</text>
<text x="112.2" y="166.5">bit. All devices are available in a small, 6-pin, SC70</text>
<text x="112.2" y="170.4">package.</text>
<text x="130.1" y="170.4">This</text>
<text x="140.4" y="170.4">package</text>
<text x="157.3" y="170.4">offers</text>
<text x="169.7" y="170.4">a</text>
<text x="175.3" y="170.4">flexible,</text>
<text x="190.8" y="170.4">pin-</text>
<text x="112.2" y="174.3">compatible,</text>
<text x="112.2" y="178.2">solution</text>
<text x="128.3" y="178.2">within</text>
<text x="134.8" y="174.3">and</text>
<text x="141.3" y="178.2">the</text>
<text x="145.3" y="174.3">functionally-compatible</text>
<text x="150.2" y="178.2">family</text>
<text x="163.4" y="178.2">over</text>
<text x="174.3" y="178.2">an</text>
<text x="182.2" y="178.2">extended</text>
<text x="185.8" y="174.3">drop-in</text>
<text x="112.2" y="182">temperature range of –40°C to +125°C.</text>
</g>
<text font-size="3.5" fill="#0000c8" x="112.2" y="158.8">DAC6311, and DAC7311, offering an easy upgrade</text>
<g font-size="2.8">
<text x="81.1" y="49">Check for Samples: DAC8311, DAC8411</text>
<text x="30.2" y="245.2">Please be aware that an important notice concerning availability, standard warranty, and use in critical applications of</text>
<text x="19.3" y="251.9">SPI, QSPI are trademarks of Motorola, Inc.</text>
<text x="30.2" y="248.4">Texas Instruments semiconductor products and disclaimers thereto appears at the end of this data sheet.</text>
<text x="19.3" y="255.1">MICROWIRE is a trademark of National Semiconductor Corporation.</text>
<text x="19.3" y="258.2">All other trademarks are the property of their respective owners.</text>
</g>
<g font-size="2.5">
<text x="19" y="30.1">www.ti.com</text>
<text x="140.5" y="30.1">SBAS439B –AUGUST 2008–REVISED MAY 2013</text>
<text x="22" y="180.8">RELATED</text>
<text x="22.4" y="183.7">DEVICES</text>
<text x="39.6" y="183.7">16-BIT</text>
<text x="53" y="183.7">14-BIT</text>
<text x="66.4" y="183.7">12-BIT</text>
<text x="79.8" y="183.7">10-BIT</text>
<text x="93.9" y="183.7">8-BIT</text>
<text x="23.1" y="190.8">Function</text>
<text x="23.6" y="188">Pin and</text>
<text x="21.6" y="193.6">Compatible</text>
<text x="134.2" y="263.6">Copyright © 2008–2013, Texas Instruments Incorporated</text>
</g>
<g font-size="2.5" fill="#0000c8">
<text x="38" y="190.8">DAC8411</text>
<text x="51.4" y="190.8">DAC8311</text>
<text x="64.8" y="190.8">DAC7311</text>
<text x="78.2" y="190.8">DAC6311</text>
<text x="91.6" y="190.8">DAC5311</text>
</g>
<g font-size="2.1">
<text x="19" y="262.9">PRODUCTION DATA information is current as of publication date.</text>
<text x="19" y="265">Products conform to specifications per the terms of the Texas</text>
<text x="19" y="267.1">Instruments standard warranty. Production processing does not</text>
<text x="19" y="269.2">necessarily include testing of all parameters.</text>
</g>
<g font-size="1.7" fill="#231f20">
<text x="142.2" y="190.5">AV</text>
<text x="148.7" y="190.6">GND</text>
<text x="128.2" y="195.9">Power-On</text>
<text x="129.8" y="197.9">Reset</text>
<text x="142" y="203.1">REF(+)</text>
<text x="128.8" y="206.9">Register</text>
<text x="130.2" y="204.9">DAC</text>
<text x="142" y="205.8">14-/16-Bit DAC</text>
<text x="158.3" y="204.9">Output</text>
<text x="158.6" y="206.9">Buffer</text>
<text x="180.4" y="205.4">V</text>
<text x="127.8" y="216.9">Input Control</text>
<text x="130.7" y="218.9">Logic</text>
<text x="150.1" y="218.7">Control Logic</text>
<text x="150.3" y="216.7">Power-Down</text>
<text x="170.7" y="218.2">Resistor</text>
<text x="170.7" y="220.2">Network</text>
<text x="124.9" y="230">SYNC SCLK</text>
<text x="137.1" y="229.9">D</text>
</g>
<g font-size="1.2" fill="#231f20">
<text x="144.4" y="191">DD</text>
<text x="181.5" y="205.8">OUT</text>
<text x="138.4" y="230.4">IN</text>
</g>
<g font-size=".4" fill="#fff">
<text x="19" y="56.5">1</text>
<text x="19" y="251.9">2</text>
<text x="19" y="255.1">3</text>
<text x="19" y="258.2">4</text>
</g>
</svg>
